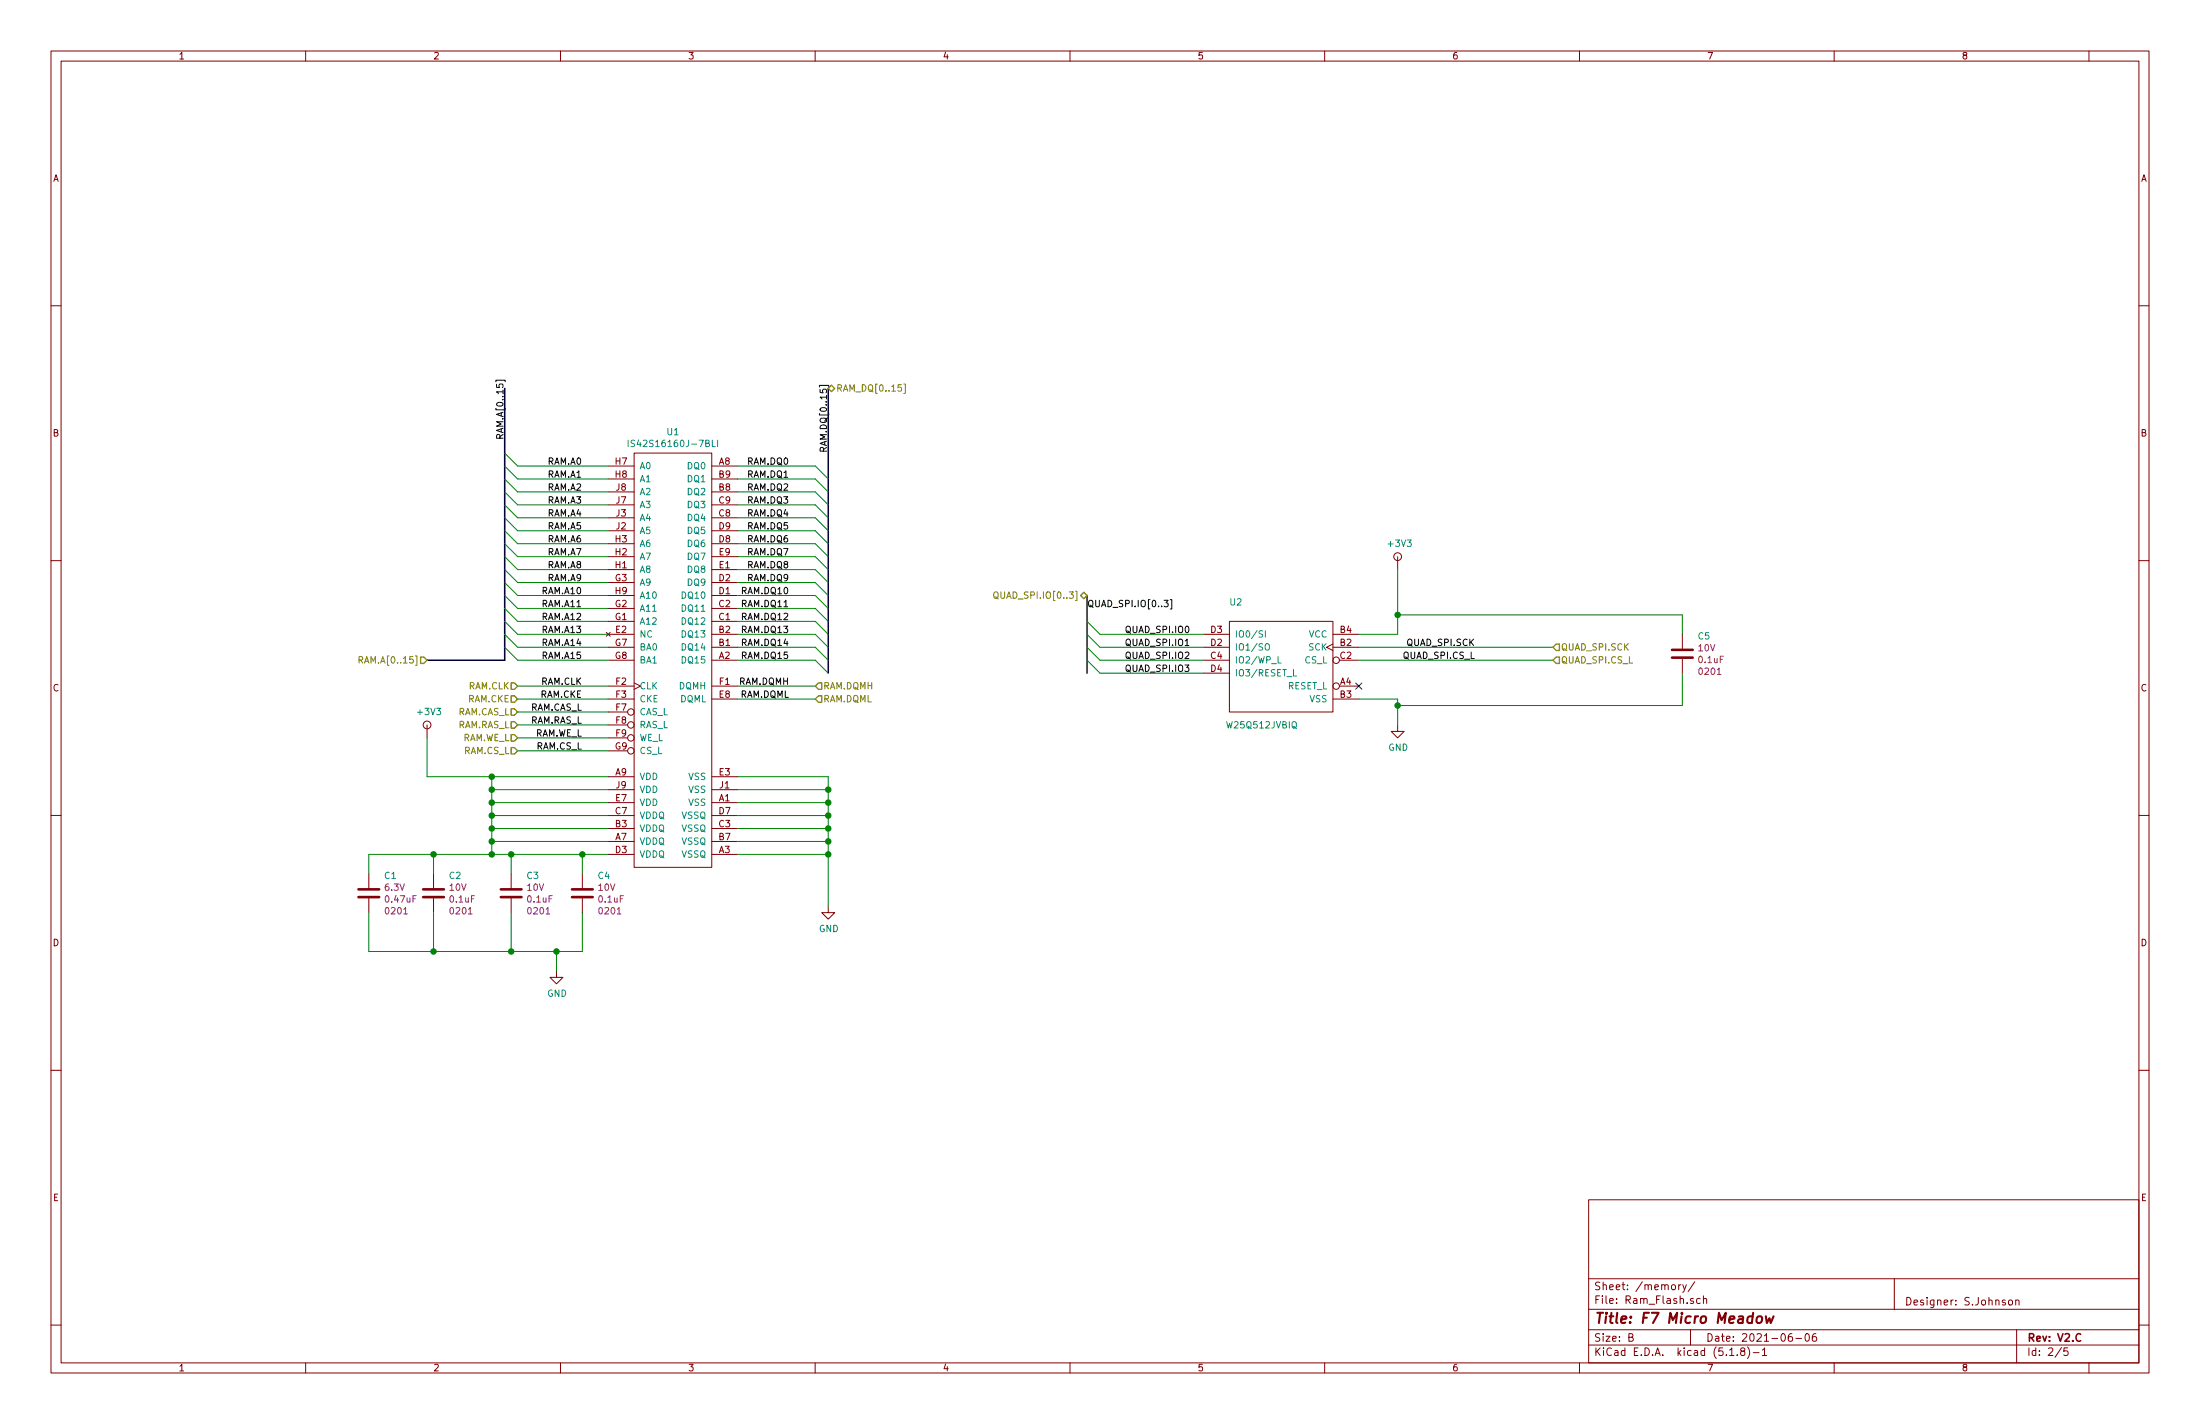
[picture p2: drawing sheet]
<svg xmlns="http://www.w3.org/2000/svg" width="432mm" height="279mm" viewBox="0 0 432 279" stroke-linecap="round" stroke-linejoin="round" font-family="sans-serif">
<g fill="none" stroke="#840000" stroke-width=".2">
<path d="M10 10h411.8v259.4h-411.8zM12 12h407.8v255.4h-407.8zM60 10v2M110 10v2M160 10v2M210 10v2M260 10v2M310 10v2M360 10v2M410 10v2M10 60h2M419.8 60h2"/>
<path d="M119.4 91.4h5.1M119.4 96.5h5.1M119.4 94h5.1M119.4 99.1h5.1M124.5 88.9h15.2v81.3h-15.2zM139.7 91.4h5.1M139.7 96.5h5.1M139.7 94h5.1M139.7 99.1h5.1M10 110h2M119.4 119.4h5.1M119.4 101.6h5.1"/>
<path d="M119.4 116.8h5.1M119.4 114.3h5.1M119.4 106.7h5.1M119.4 104.1h5.1M119.4 111.8h5.1M119.4 109.2h5.1M139.7 119.4h5.1M139.7 101.6h5.1M139.7 116.8h5.1M139.7 114.3h5.1M139.7 106.7h5.1M139.7 104.1h5.1"/>
<path d="M139.7 111.8h5.1M139.7 109.2h5.1M274.3 109.2v2.6M419.8 110h2M119 124.1l.8 .7M119.4 134.6h5.1M119.4 127h5.1M119.4 137.2h5.1M119.4 124.5h5.1M119.4 129.5h5.1M119.4 121.9h5.1M119.4 139.7h3.8"/>
<path d="M119.8 124.1l-.8 .7M124.5 134l1.2 .6-1.2 .7M139.7 134.6h5.1M139.7 127h5.1M139.7 137.2h5.1M139.7 124.5h5.1M139.7 129.5h5.1M139.7 121.9h5.1M236.2 127h5.1M236.2 124.5h5.1M236.2 129.5h5.1M236.2 132.1h5.1"/>
<path d="M241.3 121.9h20.3v17.8h-20.3zM261.6 126.4l-1.3 .6 1.3 .6M261.6 127h5.1M261.6 137.2h5.1M261.6 124.5h5.1M262.9 134.6h3.8M262.9 129.5h3.8M330.2 124.5v2.8M330.2 129.3v2.8M10 160h2M83.8 142.2v2.6M119.4 152.4h5.1"/>
<path d="M119.4 157.5h5.1M119.4 142.2h3.8M119.4 144.8h3.8M119.4 147.3h3.8M119.4 154.9h5.1M139.7 152.4h5.1M139.7 157.5h5.1M139.7 154.9h5.1M274.3 142.2v1.3h1.3l-1.3 1.3-1.3-1.3h1.3M419.8 160h2M72.4 171.5v2.7M72.4 176.3v2.8"/>
<path d="M85.1 171.5v2.7M85.1 176.3v2.8M100.3 171.5v2.7M100.3 176.3v2.8M114.3 171.5v2.7M114.3 176.3v2.8M119.4 160h5.1M119.4 167.6h5.1M119.4 165.1h5.1M119.4 162.6h5.1M139.7 160h5.1M139.7 167.6h5.1"/>
<path d="M139.7 165.1h5.1M139.7 162.6h5.1M162.6 177.8v1.3h1.2l-1.2 1.2-1.3-1.2h1.3M109.2 190.5v1.3h1.3l-1.3 1.2-1.3-1.2h1.3M10 210h2M419.8 210h2M311.8 235.4h108v32h-108zM10 260h2M311.8 256.9h108M311.8 250.9h108M329.5 252.1v1M329.9 252.1l-.4 .2"/>
<path d="M330.3 252.1l.3 1M331 252.1l-.5 1.3-.2 .2M332.6 251.5l-1.3 1.9M333.7 254.8h-.4l-.3 .2 .1 .7h.6M334.3 254.9l.3-.1h.3l.1 1M334.3 254.3v1.5M371.8 250.9v6M394.3 255.2l.2-.1 .4 .1 .1 .6-.1 .2-.4 .1-.2-.2zM395.6 255.2l.1-.1a.37 .37 0 0 1 .6 .2v.8M395.6 255.1v1M419.8 260h2M60 267.4v2"/>
<path d="M110 267.4v2M160 267.4v2M210 267.4v2M260 267.4v2M310 267.4v2M311.8 263.9h108M311.8 260.9h108M319.7 262.4l.7-.1 .1-.2-.1-.4h-.7v1.5h.6l.2-.2 .1-.3-.4-.3M331.8 260.9v3M339.5 266h.8M341 265.8v.2M341.9 265.1l-.3-.3 .3-.3 .5 .1-.1 .4a.52 .52 0 0 0-.6 .2 .52 .52 0 0 0 .1 .7l.4 .1 .2-.2 .1-.4-.3-.3"/>
<path d="M343 264.3a1.71 1.71 0 0 1 0 2.2M344.1 265.4h1.2M345.9 264.9l.4-.4v1.5M345.9 266h.9M351.7 261.7h-.4a.96 .96 0 0 0 0 1.5l.5-.2v-.5l-.2-.2h-.5l-.1 .2M352.5 262.6h1.1M354.4 261.8l.4-.1a.94 .94 0 0 1 0 1.5 .82 .82 0 0 1-.4-1.4zM356.4 261.7h-.4a1.11 1.11 0 0 0-.1 1.4l.4 .1 .2-.2 .1-.5-.3-.2h-.4l-.2 .2M360 267.4v2M395.8 260.9v6.5M404.6 264.4l-1.2 1.9M405.8 264.5h-.7v.7l.2-.2 .5 .1 .1 .2-.1 .5-.2 .2-.5-.2"/>
<path d="M410 267.4v2"/>
<circle cx="274.3" cy="109.2" r=".76"/>
<circle cx="123.8" cy="139.7" r=".63"/>
<circle cx="262.3" cy="134.6" r=".63"/>
<circle cx="262.3" cy="129.5" r=".63"/>
<circle cx="83.8" cy="142.2" r=".76"/>
<circle cx="123.8" cy="144.8" r=".63"/>
<circle cx="123.8" cy="147.3" r=".63"/>
<circle cx="123.8" cy="142.2" r=".63"/>
</g>
<path d="M408.4 261.8a.69 .69 0 0 0-.9 .2 .69 .69 0 0 0 .1 1l.4 .2 .4-.2" fill="none" stroke="#840000" stroke-width=".3"/>
<path d="M344.9 258.4l.3-.1h.5l.2 .3-.2 .8a.54 .54 0 0 1-.6 .2 .54 .54 0 0 1-.4-.4zM346.6 258.3l.2 1.3 .5-1 .2 1 .6-1.3" fill="none" stroke="#840000" stroke-width=".41"/>
<path d="M328.2 129h4M328.2 127.5h4M70.4 176h4M70.4 174.5h4M83.1 176h4M83.1 174.5h4M98.3 176h4.1M98.3 174.5h4.1M112.3 176h4M112.3 174.5h4" fill="none" stroke="#840000" stroke-width=".51"/>
<path d="M123.3 86.4v1.2M124.6 86.4h-.5l-.2 .1 .1 .4 .5 .2 .1 .3-.3 .2h-.4M139.8 86.4v1.2h.6M140.8 86.4v1.2M247.8 123.8l-.5-.1-.1 .2-.1 .2 .1 .2 .5 .2 .1 .3-.2 .2h-.5M248.4 126.5l.2-.2a.44 .44 0 0 1 .5 .4v.7l-.5 .2-.2-.2zM248.4 123.7v1.3M250.9 128.8v1.3h.6M253.9 131.4v1.2h.6" fill="none" stroke="#008484" stroke-width=".2"/>
<path d="M99.1 76.2v53.3h-15.3M162.6 76.2v55.9M213.4 116.8v15.3" fill="none" stroke="#000084" stroke-width=".3"/>
<g fill="none" stroke="#008400" stroke-width=".2">
<path d="M99.1 99.1l2.5 2.5h17.8M99.1 96.5l2.5 2.6h17.8M99.1 94l2.5 2.5h17.8M99.1 91.4l2.5 2.6h17.8M99.1 88.9l2.5 2.5h17.8M144.8 99.1h15.2l2.6 2.5M144.8 96.5h15.2l2.6 2.6M144.8 94h15.2l2.6 2.5M144.8 91.4h15.2l2.6 2.6M99.1 106.7l2.5 2.5h17.8M99.1 119.4l2.5 2.5h17.8M99.1 116.8l2.5 2.6h17.8"/>
<path d="M99.1 114.3l2.5 2.5h17.8M99.1 111.8l2.5 2.5h17.8M99.1 109.2l2.5 2.6h17.8M99.1 104.1l2.5 2.6h17.8M99.1 101.6l2.5 2.5h17.8M144.8 109.2h15.2l2.6 2.6M144.8 119.4h15.2l2.6 2.5M144.8 116.8h15.2l2.6 2.6M144.8 114.3h15.2l2.6 2.5M144.8 111.8h15.2l2.6 2.5M144.8 106.7h15.2l2.6 2.5M144.8 104.1h15.2l2.6 2.6"/>
<path d="M144.8 101.6h15.2l2.6 2.5M274.3 111.8v12.7h-7.6M99.1 127l2.5 2.5h17.8M99.1 124.5l2.5 2.5h17.8M99.1 121.9l2.5 2.6h17.8M101.6 137.2h17.8M101.6 134.6h17.8M101.6 139.7h17.8M144.8 137.2h15.2M144.8 134.6h15.2M144.8 129.5h15.2l2.6 2.6M144.8 127h15.2l2.6 2.5"/>
<path d="M144.8 124.5h15.2l2.6 2.5M144.8 121.9h15.2l2.6 2.6M213.4 127l2.5 2.5h20.3M213.4 124.5l2.5 2.5h20.3M213.4 121.9l2.5 2.6h20.3M213.4 129.5l2.5 2.6h20.3M266.7 137.2h7.6v5M266.7 129.5h38.1M266.7 127h38.1M274.3 120.7h55.9v3.8M330.2 132.1v6.3h-55.9M83.8 144.8v7.6h35.6"/>
<path d="M96.5 157.5h22.9M96.5 154.9h22.9M96.5 152.4v15.2M101.6 142.2h17.8M101.6 147.3h17.8M101.6 144.8h17.8M144.8 152.4h17.8v25.4M144.8 157.5h17.8M144.8 154.9h17.8M72.4 179.1v7.6h41.9v-7.6M85.1 167.6v3.9M85.1 179.1v7.6"/>
<path d="M96.5 160h22.9M96.5 162.6h22.9M96.5 165.1h22.9M100.3 167.6v3.9M100.3 179.1v7.6M114.3 167.6v3.9M119.4 167.6h-47v3.9M144.8 160h17.8M144.8 162.6h17.8M144.8 165.1h17.8M144.8 167.6h17.8M109.2 186.7v3.8"/>
</g>
<g fill="none" stroke="#848400" stroke-width=".25">
<path d="M162.6 76.2l.6-.6 .6 .6-.6 .6zM212.1 116.8l.6-.6 .7 .6-.7 .7zM82.5 128.9h.7l.6 .6-.6 .7h-.7zM100.3 134h.7l.6 .6-.6 .7h-.7zM100.3 136.5h.7l.6 .7-.6 .6h-.7zM100.3 139.1h.7l.6 .6-.6 .6h-.7zM160.7 136.5h.6v1.3h-.6l-.7-.6zM160.7 134h.6v1.3h-.6l-.7-.7zM305.4 126.4h.7v1.2h-.7l-.6-.6zM305.4 128.9h.7v1.3h-.7l-.6-.7zM100.3 144.1h.7l.6 .7-.6 .6h-.7zM100.3 146.7h.7l.6 .6-.6 .7h-.7z"/>
<path d="M100.3 141.6h.7l.6 .6-.6 .7h-.7z"/>
</g>
<path d="M177.4 75.4h.3v1.8h-.3M195.1 116.3l.3-.2a.45 .45 0 0 1 .5 .5l-.2 .7h-.5a.92 .92 0 0 1-.1-1zM195.3 117.1l.7 .4M70.5 129.5l.6-.1v-.4l-.6-.2v1.3M70.8 129.5l.4 .6" fill="none" stroke="#848400" stroke-width=".2"/>
<path d="M97.3 74.9v-.3h1.9v.3M160.8 75.9v-.3h1.9v.3M161 76.4v.6l.6 .1-.2-.2 .2-.5h.5l.1 .2-.1 .5M228.5 117.8h.8l-.4 .5 .3 .1v.6h-.5l-.2-.1M229.7 117.7h.3v1.8h-.3" fill="none" stroke="#000" stroke-width=".2"/>
<g fill="#008400" stroke="#008400" stroke-width=".25">
<circle cx="96.5" cy="157.5" r=".51"/>
<circle cx="114.3" cy="167.6" r=".51"/>
<circle cx="96.5" cy="165.1" r=".51"/>
<circle cx="96.5" cy="162.6" r=".51"/>
<circle cx="96.5" cy="160" r=".51"/>
<circle cx="162.6" cy="167.6" r=".51"/>
<circle cx="96.5" cy="154.9" r=".51"/>
<circle cx="100.3" cy="167.6" r=".51"/>
<circle cx="274.3" cy="138.4" r=".51"/>
<circle cx="162.6" cy="165.1" r=".51"/>
<circle cx="162.6" cy="157.5" r=".51"/>
<circle cx="85.1" cy="186.7" r=".51"/>
<circle cx="274.3" cy="120.7" r=".51"/>
<circle cx="162.6" cy="162.6" r=".51"/>
<circle cx="162.6" cy="154.9" r=".51"/>
<circle cx="96.5" cy="152.4" r=".51"/>
<circle cx="96.5" cy="167.6" r=".51"/>
<circle cx="109.2" cy="186.7" r=".51"/>
<circle cx="162.6" cy="160" r=".51"/>
<circle cx="85.1" cy="167.6" r=".51"/>
<circle cx="100.3" cy="186.7" r=".51"/>
</g>
<path d="M266.1 134l1.2 1.2M267.3 134l-1.2 1.2" fill="none" stroke="#000084" stroke-width=".2"/>
<text font-size="2.8" fill="#840000" x="312.8" y="259.7">Title: F7 Micro Meadow</text>
<g font-size="2.1" fill="#840000">
<text x="312.8" y="255.8">File: Ram_Flash.sch</text>
<text x="312.8" y="253.1">Sheet: /memory/</text>
<text x="373.8" y="256.1">Designer: S.Johnson</text>
<text x="312.8" y="263.2">Size: B</text>
<text x="334.8" y="263.2">Date: 2021-06-06</text>
<text x="397.8" y="263.2">Rev: V2.C</text>
<text x="312.8" y="266">KiCad E.D.A. kicad (5.1.8)-1</text>
<text x="397.8" y="266">Id: 2/5</text>
</g>
<g font-size="1.8" fill="#840000">
<text x="35" y="11.6">1</text>
<text x="85" y="11.6">2</text>
<text x="135" y="11.6">3</text>
<text x="185" y="11.6">4</text>
<text x="235" y="11.6">5</text>
<text x="285" y="11.6">6</text>
<text x="335" y="11.6">7</text>
<text x="385" y="11.6">8</text>
<text x="10.4" y="35.6">A</text>
<text x="420.2" y="35.6">A</text>
<text x="10.4" y="85.6">B</text>
<text x="420.2" y="85.6">B</text>
<text x="120.8" y="91.2">H7</text>
<text x="120.8" y="93.7">H8</text>
<text x="141.1" y="91.2">A8</text>
<text x="141.1" y="93.7">B9</text>
<text x="121" y="101.3">J3</text>
<text x="121" y="98.8">J7</text>
<text x="121" y="96.3">J8</text>
<text x="141.1" y="96.3">B8</text>
<text x="141.1" y="101.3">C8</text>
<text x="141.1" y="98.8">C9</text>
<text x="120.8" y="106.4">H3</text>
<text x="121" y="103.9">J2</text>
<text x="141.1" y="106.4">D8</text>
<text x="141.1" y="103.9">D9</text>
<text x="120.8" y="111.5">H1</text>
<text x="120.8" y="109">H2</text>
<text x="141.2" y="111.5">E1</text>
<text x="141.2" y="109">E9</text>
<text x="120.8" y="119.1">G2</text>
<text x="120.8" y="114">G3</text>
<text x="120.8" y="116.6">H9</text>
<text x="141.1" y="119.1">C2</text>
<text x="141.1" y="116.6">D1</text>
<text x="141.1" y="114">D2</text>
<text x="120.8" y="121.7">G1</text>
<text x="120.9" y="124.2">E2</text>
<text x="141.1" y="124.2">B2</text>
<text x="141.1" y="121.7">C1</text>
<text x="237.6" y="124.2">D3</text>
<text x="263" y="124.2">B4</text>
<text x="120.8" y="126.7">G7</text>
<text x="120.8" y="129.3">G8</text>
<text x="141.1" y="129.3">A2</text>
<text x="141.1" y="126.7">B1</text>
<text x="237.6" y="129.3">C4</text>
<text x="237.6" y="126.7">D2</text>
<text x="237.6" y="131.8">D4</text>
<text x="263" y="126.7">B2</text>
<text x="263" y="129.3">C2</text>
<text x="10.4" y="135.6">C</text>
<text x="120.9" y="134.4">F2</text>
<text x="120.9" y="136.9">F3</text>
<text x="141.2" y="136.9">E8</text>
<text x="141.2" y="134.4">F1</text>
<text x="263" y="134.4">A4</text>
<text x="263" y="136.9">B3</text>
<text x="420.2" y="135.6">C</text>
<text x="120.9" y="139.4">F7</text>
<text x="120.9" y="142">F8</text>
<text x="120.8" y="147.1">G9</text>
<text x="120.9" y="144.5">F9</text>
<text x="120.8" y="152.1">A9</text>
<text x="121" y="154.7">J9</text>
<text x="141.2" y="152.1">E3</text>
<text x="141.3" y="154.7">J1</text>
<text x="120.8" y="159.8">C7</text>
<text x="120.9" y="157.2">E7</text>
<text x="141.1" y="159.8">D7</text>
<text x="141.1" y="157.2">A1</text>
<text x="120.8" y="164.8">A7</text>
<text x="120.8" y="162.3">B3</text>
<text x="120.8" y="167.4">D3</text>
<text x="141.1" y="167.4">A3</text>
<text x="141.1" y="164.8">B7</text>
<text x="141.1" y="162.3">C3</text>
<text x="10.4" y="185.6">D</text>
<text x="420.2" y="185.6">D</text>
<text x="10.4" y="235.6">E</text>
<text x="420.2" y="235.6">E</text>
<text x="35" y="269">1</text>
<text x="85" y="269">2</text>
<text x="135" y="269">3</text>
<text x="185" y="269">4</text>
<text x="235" y="269">5</text>
<text x="285" y="269">6</text>
<text x="335" y="269">7</text>
<text x="385" y="269">8</text>
</g>
<g font-size="1.8" fill="#848400">
<text x="164.1" y="76.8">RAM_DQ[0..15]</text>
<text x="196.3" y="117.5">QUAD_SPI.IO[0..3]</text>
<text x="71.4" y="130.2">RAM.A[0..15]</text>
<text x="306.3" y="127.6">QUAD_SPI.SCK</text>
<text x="306.3" y="130.2">QUAD_SPI.CS_L</text>
<text x="91.8" y="137.8">RAM.CKE</text>
<text x="91.9" y="135.3">RAM.CLK</text>
<text x="161.5" y="137.8">RAM.DQML</text>
<text x="161.5" y="135.3">RAM.DQMH</text>
<text x="89.8" y="142.9">RAM.RAS_L</text>
<text x="89.8" y="140.3">RAM.CAS_L</text>
<text x="90.7" y="145.4">RAM.WE_L</text>
<text x="91" y="148">RAM.CS_L</text>
</g>
<g font-size="1.8">
<text x="98.8" y="86.4" transform="rotate(-90 98.8 86.4)">RAM.A[0..15]</text>
<text x="162.3" y="88.9" transform="rotate(-90 162.3 88.9)">RAM.DQ[0..15]</text>
<text x="107.5" y="93.7">RAM.A1</text>
<text x="107.5" y="91.2">RAM.A0</text>
<text x="146.8" y="93.7">RAM.DQ1</text>
<text x="146.8" y="91.2">RAM.DQ0</text>
<text x="107.5" y="96.3">RAM.A2</text>
<text x="107.5" y="98.8">RAM.A3</text>
<text x="107.5" y="101.3">RAM.A4</text>
<text x="146.8" y="101.3">RAM.DQ4</text>
<text x="146.8" y="98.8">RAM.DQ3</text>
<text x="146.8" y="96.3">RAM.DQ2</text>
<text x="107.5" y="103.9">RAM.A5</text>
<text x="107.5" y="106.4">RAM.A6</text>
<text x="146.8" y="106.4">RAM.DQ6</text>
<text x="146.8" y="103.9">RAM.DQ5</text>
<text x="107.5" y="111.5">RAM.A8</text>
<text x="107.5" y="109">RAM.A7</text>
<text x="146.8" y="109">RAM.DQ7</text>
<text x="146.8" y="111.5">RAM.DQ8</text>
<text x="106.5" y="119.1">RAM.A11</text>
<text x="106.5" y="116.6">RAM.A10</text>
<text x="107.5" y="114">RAM.A9</text>
<text x="145.8" y="116.6">RAM.DQ10</text>
<text x="145.8" y="119.1">RAM.DQ11</text>
<text x="146.8" y="114">RAM.DQ9</text>
<text x="213.4" y="119.1">QUAD_SPI.IO[0..3]</text>
<text x="106.5" y="124.2">RAM.A13</text>
<text x="106.5" y="121.7">RAM.A12</text>
<text x="145.8" y="121.7">RAM.DQ12</text>
<text x="145.8" y="124.2">RAM.DQ13</text>
<text x="221.3" y="124.2">QUAD_SPI.IO0</text>
<text x="106.5" y="129.3">RAM.A15</text>
<text x="106.5" y="126.7">RAM.A14</text>
<text x="145.8" y="126.7">RAM.DQ14</text>
<text x="145.8" y="129.3">RAM.DQ15</text>
<text x="221.3" y="129.3">QUAD_SPI.IO2</text>
<text x="221.3" y="126.7">QUAD_SPI.IO1</text>
<text x="221.3" y="131.8">QUAD_SPI.IO3</text>
<text x="275.5" y="129.3">QUAD_SPI.CS_L</text>
<text x="276.3" y="126.7">QUAD_SPI.SCK</text>
<text x="106" y="136.9">RAM.CKE</text>
<text x="106.1" y="134.4">RAM.CLK</text>
<text x="145" y="134.4">RAM.DQMH</text>
<text x="145.2" y="136.9">RAM.DQML</text>
<text x="104" y="139.4">RAM.CAS_L</text>
<text x="104" y="142">RAM.RAS_L</text>
<text x="104.9" y="144.5">RAM.WE_L</text>
<text x="105.3" y="147.1">RAM.CS_L</text>
</g>
<g font-size="1.8" fill="#008484">
<text x="124.5" y="87.7">IS42S16160J-7BLI</text>
<text x="131" y="85.4">U1</text>
<text x="125.5" y="92.1">A0</text>
<text x="125.5" y="94.6">A1</text>
<text x="135.1" y="92.1">DQ0</text>
<text x="135.1" y="94.6">DQ1</text>
<text x="125.5" y="99.7">A3</text>
<text x="125.5" y="97.2">A2</text>
<text x="135.1" y="97.2">DQ2</text>
<text x="135.1" y="99.7">DQ3</text>
<text x="125.5" y="107.3">A6</text>
<text x="125.5" y="104.8">A5</text>
<text x="125.5" y="102.2">A4</text>
<text x="135.1" y="102.2">DQ4</text>
<text x="135.1" y="107.3">DQ6</text>
<text x="135.1" y="104.8">DQ5</text>
<text x="272.6" y="107.3">+3V3</text>
<text x="125.5" y="112.4">A8</text>
<text x="125.5" y="109.9">A7</text>
<text x="135.1" y="112.4">DQ8</text>
<text x="135.1" y="109.9">DQ7</text>
<text x="125.5" y="114.9">A9</text>
<text x="125.5" y="117.5">A10</text>
<text x="134.1" y="117.5">DQ10</text>
<text x="135.1" y="114.9">DQ9</text>
<text x="241.5" y="118.8">U2</text>
<text x="125.5" y="125.1">NC</text>
<text x="125.5" y="122.6">A12</text>
<text x="125.5" y="120">A11</text>
<text x="134.1" y="125.1">DQ13</text>
<text x="134.1" y="122.6">DQ12</text>
<text x="134.1" y="120">DQ11</text>
<text x="242.3" y="125.1">IO0/SI</text>
<text x="256.9" y="125.1">VCC</text>
<text x="333.3" y="125.5">C5</text>
<text x="125.5" y="127.6">BA0</text>
<text x="125.5" y="130.2">BA1</text>
<text x="134.1" y="130.2">DQ15</text>
<text x="134.1" y="127.6">DQ14</text>
<text x="242.3" y="130.2">IO2/WP_L</text>
<text x="242.3" y="127.6">IO1/SO</text>
<text x="256.1" y="130.2">CS_L</text>
<text x="256.9" y="127.6">SCK</text>
<text x="125.5" y="135.3">CLK</text>
<text x="125.5" y="137.8">CKE</text>
<text x="133.3" y="135.3">DQMH</text>
<text x="133.5" y="137.8">DQML</text>
<text x="242.3" y="132.7">IO3/RESET_L</text>
<text x="252.7" y="135.3">RESET_L</text>
<text x="257.1" y="137.8">VSS</text>
<text x="82.1" y="140.3">+3V3</text>
<text x="125.5" y="140.3">CAS_L</text>
<text x="125.5" y="142.9">RAS_L</text>
<text x="241" y="142.9">W25Q512JVBIQ</text>
<text x="125.5" y="145.4">WE_L</text>
<text x="125.5" y="148">CS_L</text>
<text x="272.5" y="147.3">GND</text>
<text x="125.5" y="153">VDD</text>
<text x="125.5" y="155.6">VDD</text>
<text x="135.2" y="153">VSS</text>
<text x="135.2" y="155.6">VSS</text>
<text x="125.5" y="160.7">VDDQ</text>
<text x="125.5" y="158.1">VDD</text>
<text x="133.8" y="160.7">VSSQ</text>
<text x="135.2" y="158.1">VSS</text>
<text x="125.5" y="165.7">VDDQ</text>
<text x="125.5" y="163.2">VDDQ</text>
<text x="133.8" y="165.7">VSSQ</text>
<text x="133.8" y="163.2">VSSQ</text>
<text x="75.5" y="172.5">C1</text>
<text x="88.2" y="172.5">C2</text>
<text x="103.5" y="172.5">C3</text>
<text x="117.4" y="172.5">C4</text>
<text x="125.5" y="168.3">VDDQ</text>
<text x="133.8" y="168.3">VSSQ</text>
<text x="160.7" y="182.9">GND</text>
<text x="107.4" y="195.6">GND</text>
</g>
<g font-size="1.8" fill="#840084">
<text x="333.4" y="127.8">10V</text>
<text x="333.5" y="130.1">0.1uF</text>
<text x="333.7" y="132.4">0201</text>
<text x="75.6" y="174.8">6.3V</text>
<text x="75.8" y="177.1">0.47uF</text>
<text x="75.8" y="179.4">0201</text>
<text x="88.3" y="174.8">10V</text>
<text x="88.4" y="177.1">0.1uF</text>
<text x="88.5" y="179.4">0201</text>
<text x="103.5" y="174.8">10V</text>
<text x="103.6" y="177.1">0.1uF</text>
<text x="103.8" y="179.4">0201</text>
<text x="117.5" y="174.8">10V</text>
<text x="117.6" y="177.1">0.1uF</text>
<text x="117.8" y="179.4">0201</text>
</g>
</svg>
